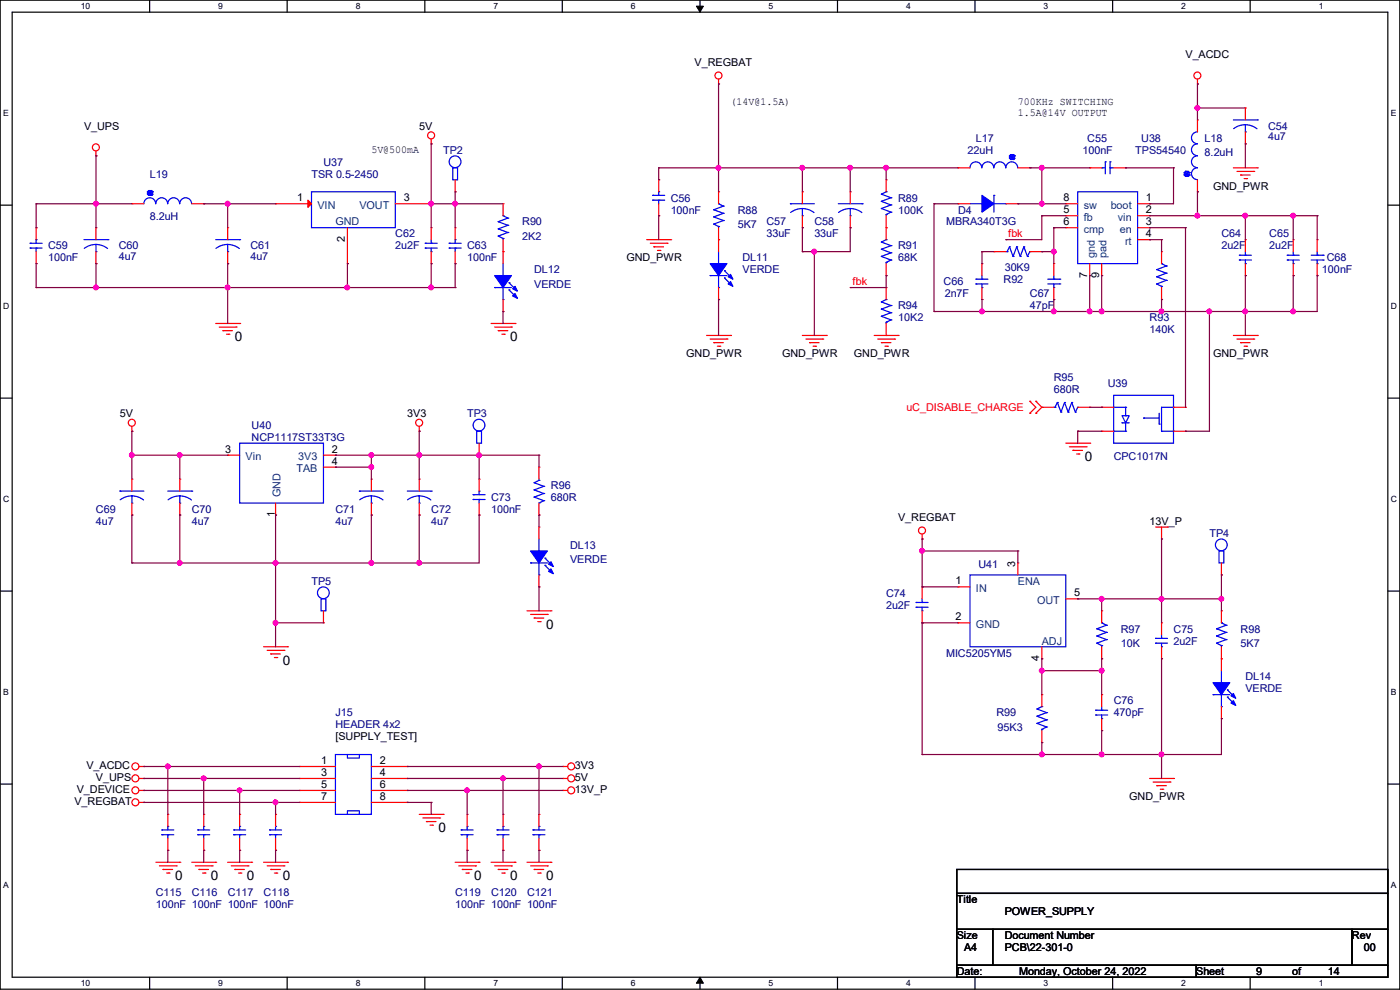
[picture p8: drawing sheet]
<svg xmlns="http://www.w3.org/2000/svg" width="297mm" height="210mm" viewBox="0 0 297 210" stroke-linecap="round" stroke-linejoin="round" font-family="sans-serif">
<path d="M0 0h297v209.8h-297zM2.6 2.6h291.8v204.7h-291.8z" fill="none" stroke="#000" stroke-width=".25"/>
<g fill="#fff">
<path d="M17.1 .3h2v2h-2z"/>
<path d="M17.1 207.6h2v1.9h-2z"/>
</g>
<path d="M31.7 0v2.6M31.7 207.3v2.5" fill="none" stroke="#000" stroke-width=".25"/>
<g fill="#fff">
<path d="M46.3 .3h1v2h-1z"/>
<path d="M46.3 207.6h1v1.9h-1z"/>
</g>
<path d="M60.9 0v2.6M60.9 207.3v2.5" fill="none" stroke="#000" stroke-width=".25"/>
<g fill="#fff">
<path d="M75.5 .3h1v2h-1z"/>
<path d="M75.5 207.6h1v1.9h-1z"/>
</g>
<path d="M90.1 0v2.6M90.1 207.3v2.5" fill="none" stroke="#000" stroke-width=".25"/>
<g fill="#fff">
<path d="M104.7 .3h1v2h-1z"/>
<path d="M104.7 207.6h1v1.9h-1z"/>
</g>
<path d="M119.3 0v2.6M119.3 207.3v2.5" fill="none" stroke="#000" stroke-width=".25"/>
<g fill="#fff">
<path d="M133.9 .3h.9v2h-.9z"/>
<path d="M133.9 207.6h.9v1.9h-.9z"/>
</g>
<path d="M148.5 0v2.6M148.5 207.3v2.5" fill="none" stroke="#000" stroke-width=".25"/>
<path d="M147.7 1.3h1.5l-.7 1.3zM148.5 207.3l.7 1.3h-1.5z" fill="#000" stroke="#000" stroke-width=".21"/>
<g fill="#fff">
<path d="M163.1 .3h.9v2h-.9z"/>
<path d="M163.1 207.6h.9v1.9h-.9z"/>
</g>
<path d="M177.7 0v2.6M177.7 207.3v2.5" fill="none" stroke="#000" stroke-width=".25"/>
<g fill="#fff">
<path d="M192.2 .3h1v2h-1z"/>
<path d="M192.2 207.6h1v1.9h-1z"/>
</g>
<path d="M206.8 0v2.6M206.8 207.3v2.5" fill="none" stroke="#000" stroke-width=".25"/>
<g fill="#fff">
<path d="M221.4 .3h1v2h-1z"/>
<path d="M221.4 207.6h1v1.9h-1z"/>
</g>
<path d="M236.1 0v2.6M236.1 207.3v2.5" fill="none" stroke="#000" stroke-width=".25"/>
<g fill="#fff">
<path d="M250.6 .3h1v2h-1z"/>
<path d="M250.6 207.6h1v1.9h-1z"/>
</g>
<path d="M265.2 0v2.6M265.2 207.3v2.5" fill="none" stroke="#000" stroke-width=".25"/>
<g fill="#fff">
<path d="M279.8 .3h1v2h-1z"/>
<path d="M279.8 207.6h1v1.9h-1z"/>
<path d="M.7 23h1.2v2h-1.2z"/>
<path d="M295.1 23h1.1v2h-1.1z"/>
<path d="M.7 64h1.2v2h-1.2z"/>
<path d="M295.1 64h1.2v2h-1.2z"/>
</g>
<path d="M0 43.5h2.6M294.4 43.5h2.6" fill="none" stroke="#000" stroke-width=".25"/>
<g fill="#fff">
<path d="M.7 104.9h1.2v2h-1.2z"/>
<path d="M295.1 104.9h1.2v2h-1.2z"/>
</g>
<path d="M0 84.5h2.6M294.4 84.5h2.6" fill="none" stroke="#000" stroke-width=".25"/>
<g fill="#fff">
<path d="M.7 145.8h1.2v2h-1.2z"/>
<path d="M295.1 145.8h1.1v2h-1.1z"/>
</g>
<path d="M0 125.4h2.6M294.4 125.4h2.6" fill="none" stroke="#000" stroke-width=".25"/>
<g fill="#fff">
<path d="M.7 186.8h1.2v2h-1.2z"/>
<path d="M295.1 186.8h1.1v2h-1.1z"/>
</g>
<path d="M0 166.3h2.6M294.4 166.3h2.6M203 184.4h91.4v5.1h-91.4zM203 189.5h91.4v7.6h-91.4zM203 197.1h7.6v7.7h-7.6zM210.6 197.1h76.2v7.7h-76.2zM286.8 197.1h7.6v7.7h-7.6zM203 204.8h50.8v2.5h-50.8zM253.8 204.8h40.6v2.5h-40.6z" fill="none" stroke="#000" stroke-width=".25"/>
<g fill="none" stroke="#f00" stroke-width=".25">
<path d="M152.4 17.8h.1M152.4 16.8v1M254 17.8h.1M254 16.8v1M20.4 33.1h.1M20.4 32v1.1M91.5 30.5h.1M91.5 29.5v1M96.6 38.1v2.6M139.7 38.1h.1M139.7 38.1v2.6M188 38.1h.1"/>
<path d="M188 38.1v2.6M203.2 35.6h.1M203.2 35.6h2.6M215.9 35.6h2.6M218.5 35.6h.1M231.2 35.6h.1M231.2 35.6h2.5M236.3 35.6h2.5M238.8 35.6h.1M254 25.4h.1M254 25.4v2.6M254 38.1v2.6"/>
<path d="M261.7 35.6h5M262.4 36.4h3.6M263.2 37.1h.1M263.2 37.1h2M263.9 37.9h.6M264.2 22.9h.1M264.2 30.5h.1M264.2 22.9v2.5M264.2 28v2.5M264.5 37.9h.1M266 36.4h.1M266.7 35.6h.1"/>
<path d="M7.7 55.9h.1M7.7 48.3h.1M7.7 48.3v2.5M7.7 53.4v2.5M20.4 48.3h.1M20.4 55.9h.1M20.4 48.3v2.5M20.4 53.4v2.5M28 43.2h.1M28 43.2h2.5M40.7 43.2h2.5M43.2 43.2h.1"/>
<path d="M48.3 48.3h.1M48.3 55.9h.1M48.3 48.3v2.5M48.3 53.4v2.5M58.5 43.2h.1M58.5 43.2h7.6M73.7 55.9h.1M73.7 48.3v7.6M83.9 43.2h7.6M91.5 48.3h.1M91.5 55.9h.1M91.5 43.2h.1"/>
<path d="M91.5 48.3v2.5M91.5 53.4v2.5M96.6 40.7h.1M96.6 55.9h.1M96.6 48.3h.1M96.6 48.3v2.5M96.6 53.4v2.5M106.7 53.4h.1M106.7 43.2h.1M106.7 43.2v2.6M106.7 50.8v5.1M137.2 50.8h5.1"/>
<path d="M138 51.6h3.5M138.7 52.4h.1M138.7 52.4h2.1M139.5 53.1h.5M139.7 45.8h.1M139.7 43.2v2.6M140 53.1h.1M141.5 51.6h.1M142.3 50.8h.1M152.4 50.8h.1M152.4 40.7h.1M152.4 40.7v2.5"/>
<path d="M152.4 48.3v5.1M170.2 40.7h.1M170.2 48.3h.1M170.2 40.7v2.5M170.2 45.8v2.5M180.4 40.7h.1M180.4 48.3h.1M180.4 40.7v2.5M180.4 45.8v2.5M188 48.3h.1M188 58.5h.1M188 45.8v5"/>
<path d="M188 55.9v2.6M203.2 43.2h.1M203.2 43.2h2.6M208.3 55.9h.1M208.3 55.9v2.6M210.9 53.4h.1M210.9 53.4h2.5M213.4 43.2h2.5M215.9 43.2h.1M218.5 53.4h2.5M221 53.4h.1M223.6 55.9h.1"/>
<path d="M223.6 55.9v2.6M226.1 45.8h.1M226.1 48.3h.1M226.1 43.2h.1M226.1 43.2h2.5M226.1 45.8h2.5M226.1 48.3h2.5M231.2 58.5h.1M231.2 55.9v2.6M233.7 58.5h.1M233.7 55.9v2.6M241.3 50.8h2.6"/>
<path d="M241.3 43.2h2.6M241.3 45.8h2.6M241.3 48.3h2.6M243.9 43.2h.1M243.9 45.8h.1M243.9 48.3h.1M243.9 50.8h.1M246.4 53.4h.1M246.4 53.4v2.5M254 40.7h.1M264.2 50.8h.1M264.2 58.5h.1"/>
<path d="M264.2 50.8v2.6M264.2 55.9v2.6M274.4 50.8h.1M274.4 58.5h.1M274.4 50.8v2.6M274.4 55.9v2.6M279.4 50.8h.1M279.4 58.5h.1M279.4 50.8v2.6M279.4 55.9v2.6M45.8 68.6h5M46.5 69.4h3.6"/>
<path d="M47.3 70.1h.1M47.3 70.1h2M48 70.9h.6M48.6 70.9h.1M50.1 69.4h.1M50.8 68.6h.1M104.2 68.6h5.1M104.9 69.4h3.6M105.7 70.1h.1M105.7 70.1h2M106.5 70.9h.5M106.7 66.1h.1"/>
<path d="M106.7 63.5v2.6M107 70.9h.1M108.5 69.4h.1M109.3 68.6h.1M149.9 71.2h5.1M150.7 71.9h3.5M151.4 72.7h.1M151.4 72.7h2.1M152.2 73.4h.5M152.4 63.5h.1M152.4 61v2.5M152.7 73.4h.1"/>
<path d="M154.2 71.9h.1M155 71.2h.1M170.2 71.2h5.1M171 71.9h3.5M171.7 72.7h.1M171.7 72.7h2.1M172.5 73.4h.5M173 73.4h.1M174.5 71.9h.1M175.3 71.2h.1M185.5 71.2h5M186.2 71.9h3.6"/>
<path d="M187 72.7h.1M187 72.7h2M187.7 73.4h.6M188 61h.1M188 71.2h.1M188 61v2.5M188 68.6v2.6M188.3 73.4h.1M189.8 71.9h.1M190.5 71.2h.1M208.3 63.5h.1M208.3 61v2.5"/>
<path d="M223.6 63.5h.1M223.6 61v2.5M246.4 63.5h.1M246.4 61v2.5M261.7 71.2h5M262.4 71.9h3.6M263.2 72.7h.1M263.2 72.7h2M263.9 73.4h.6M264.5 73.4h.1M266 71.9h.1M266.7 71.2h.1"/>
<path d="M28 91.5h.1M28 90.5v1M48.3 96.6h.1M48.3 96.6h2.5M68.6 96.6h2.6M68.6 99.1h2.6M71.2 96.6h.1M71.2 99.1h.1M88.9 91.5h.1M88.9 90.5v1M101.6 96.6h.1M101.6 94v2.6"/>
<path d="M114.3 99.1h.1M114.3 99.1v2.5M218.5 87.7h.1M218.5 85.1h.1M218.5 85.1l1.3 1.3-1.3 1.3M219.8 85.1h.1M219.8 87.7h.1M219.8 85.1l1.2 1.3M221 86.4h.1M221 86.4l-1.2 1.3M221 86.4h2.6M226.1 94h5.1"/>
<path d="M226.9 94.8h3.5M227.6 95.5h.1M227.6 95.5h2.1M228.4 96.3h.5M228.6 86.4h2.6M228.9 96.3h.1M230.4 94.8h.1M231.2 94h.1M231.2 86.4h.1M233.7 86.4h.1M233.7 91.5h.1M233.7 86.4h2.6"/>
<path d="M233.7 91.5h2.6M249 86.4h2.5M249 91.5h2.5M251.5 91.5h.1M251.5 86.4h.1M28 101.6h.1M28 109.3h.1M28 101.6v2.6M28 106.7v2.6M38.1 101.6h.1M38.1 109.3h.1M38.1 101.6v2.6"/>
<path d="M38.1 106.7v2.6M58.5 109.3h.1M58.5 106.7v2.6M78.8 101.6h.1M78.8 109.3h.1M78.8 101.6v2.6M78.8 106.7v2.6M88.9 101.6h.1M88.9 109.3h.1M88.9 101.6v2.6M88.9 106.7v2.6M101.6 109.3h.1"/>
<path d="M101.6 101.6h.1M101.6 101.6v2.6M101.6 106.7v2.6M114.3 111.8h.1M114.3 109.3h.1M114.3 106.7v2.6M114.3 111.8v2.5M195.6 114.3h.1M195.6 113.3v1M215.9 119.4h.1M215.9 119.4v2.6M245.2 111.8h2.5"/>
<path d="M246.4 114.3h.1M246.4 111.8v2.5M247.7 111.8h.1M259.1 119.4v2.6M55.9 137.2h5.1M56.7 138h3.5M57.4 138.7h.1M57.4 138.7h2.1M58.2 139.5h.5M58.7 139.5h.1M60.2 138h.1M61 137.2h.1"/>
<path d="M68.6 132.1h.1M68.6 129.6v2.5M111.8 129.6h5.1M112.6 130.3h3.5M113.3 131.1h.1M113.3 131.1h2.1M114.1 131.9h.5M114.3 124.5h.1M114.3 122v2.5M114.6 131.9h.1M116.1 130.3h.1M116.9 129.6h.1"/>
<path d="M195.6 124.5h.1M195.6 132.1h.1M195.6 124.5v2.5M195.6 129.6v2.5M203.2 124.5h.1M203.2 132.1h.1M203.2 124.5h2.6M203.2 132.1h2.6M221 139.7h.1M221 137.2v2.5M226.1 127h2.5M228.6 127h.1"/>
<path d="M233.7 129.6h.1M233.7 139.7h.1M233.7 129.6v2.5M233.7 137.2v2.5M246.4 132.1h.1M246.4 139.7h.1M246.4 132.1v2.6M246.4 137.2v2.5M259.1 139.7h.1M259.1 129.6h.1M259.1 122h.1M259.1 129.6v2.5"/>
<path d="M259.1 137.2v5.1M221 147.4h.1M221 157.5h.1M221 147.4v2.5M221 155v2.5M233.7 147.4h.1M233.7 155h.1M233.7 147.4v2.5M233.7 152.4v2.6M259.1 152.4h.1M259.1 149.9v2.5M29.5 165.1h1"/>
<path d="M29.5 162.6h1M29.5 167.7h1M29.5 170.2h1M30.5 167.7h.1M30.5 165.1h.1M30.5 162.6h.1M30.5 170.2h.1M35.6 172.8h.1M35.6 172.8v2.5M35.6 177.8v2.6M43.2 172.8h.1M43.2 172.8v2.5"/>
<path d="M43.2 177.8v2.6M50.8 172.8h.1M50.8 172.8v2.5M50.8 177.8v2.6M58.5 172.8h.1M58.5 172.8v2.5M58.5 177.8v2.6M63.5 162.6h.1M63.5 165.1h.1M63.5 167.7h.1M63.5 170.2h.1M63.5 165.1h7.7"/>
<path d="M63.5 162.6h7.7M63.5 167.7h7.7M63.5 170.2h7.7M78.8 165.1h7.6M78.8 162.6h7.6M78.8 167.7h7.6M78.8 170.2h7.6M86.4 162.6h.1M86.4 165.1h.1M86.4 167.7h.1M86.4 170.2h.1M88.9 172.8h5.1"/>
<path d="M89.7 173.5h3.6M90.5 174.3h.1M90.5 174.3h2M91.2 175h.5M91.7 175h.1M93.3 173.5h.1M94 172.8h.1M99.1 172.8h.1M99.1 172.8v2.5M99.1 177.8v2.6M106.7 172.8h.1M106.7 172.8v2.5"/>
<path d="M106.7 177.8v2.6M114.3 172.8h.1M114.3 172.8v2.5M114.3 177.8v2.6M119.4 162.6h.1M119.4 167.7h.1M119.4 165.1h.1M119.4 165.1h1M119.4 162.6h1M119.4 167.7h1M243.9 165.1h5.1M244.6 165.9h3.6"/>
<path d="M245.4 166.7h.1M245.4 166.7h2M246.2 167.4h.5M246.7 167.4h.1M248.2 165.9h.1M249 165.1h.1M33.1 182.9h5M33.8 183.7h3.6M34.6 184.4h.1M34.6 184.4h2M35.3 185.2h.6M35.6 180.4h.1"/>
<path d="M35.9 185.2h.1M37.4 183.7h.1M38.1 182.9h.1M40.7 182.9h5.1M41.4 183.7h3.6M42.2 184.4h.1M42.2 184.4h2M43 185.2h.5M43.2 180.4h.1M43.5 185.2h.1M45 183.7h.1M45.8 182.9h.1"/>
<path d="M48.3 182.9h5.1M49.1 183.7h3.5M49.8 184.4h.1M49.8 184.4h2.1M50.6 185.2h.5M50.8 180.4h.1M51.1 185.2h.1M52.6 183.7h.1M53.4 182.9h.1M55.9 182.9h5.1M56.7 183.7h3.5M57.4 184.4h.1"/>
<path d="M57.4 184.4h2.1M58.2 185.2h.5M58.5 180.4h.1M58.7 185.2h.1M60.2 183.7h.1M61 182.9h.1M96.6 182.9h5M97.3 183.7h3.6M98.1 184.4h.1M98.1 184.4h2M98.8 185.2h.6M99.1 180.4h.1"/>
<path d="M99.4 185.2h.1M100.9 183.7h.1M101.6 182.9h.1M104.2 182.9h5.1M104.9 183.7h3.6M105.7 184.4h.1M105.7 184.4h2M106.5 185.2h.5M106.7 180.4h.1M107 185.2h.1M108.5 183.7h.1M109.3 182.9h.1"/>
<path d="M111.8 182.9h5.1M112.6 183.7h3.5M113.3 184.4h.1M113.3 184.4h2.1M114.1 185.2h.5M114.3 180.4h.1M114.6 185.2h.1M116.1 183.7h.1M116.9 182.9h.1"/>
<circle cx="152.4" cy="16" r=".74"/>
<circle cx="254" cy="16" r=".74"/>
<circle cx="20.3" cy="31.3" r=".74"/>
<circle cx="91.5" cy="28.7" r=".74"/>
<circle cx="28" cy="89.7" r=".74"/>
<circle cx="88.9" cy="89.7" r=".74"/>
<circle cx="195.6" cy="112.5" r=".74"/>
<circle cx="28.7" cy="170.2" r=".74"/>
<circle cx="28.7" cy="165.1" r=".74"/>
<circle cx="28.7" cy="162.6" r=".74"/>
<circle cx="28.7" cy="167.7" r=".74"/>
<circle cx="121.2" cy="167.7" r=".74"/>
<circle cx="121.2" cy="162.6" r=".74"/>
<circle cx="121.2" cy="165.1" r=".74"/>
</g>
<g fill="none" stroke="#00f" stroke-width=".25">
<path d="M96.1 35.6h1v2.5h-1zM205.8 35.6a1.25 1.25 0 0 1 1.2-1.3 1.25 1.25 0 0 1 1.3 1.3M208.3 35.6a1.25 1.25 0 0 1 1.3-1.3 1.25 1.25 0 0 1 1.2 1.3M210.9 35.6a1.25 1.25 0 0 1 1.2-1.3 1.25 1.25 0 0 1 1.3 1.3M213.4 35.6a1.25 1.25 0 0 1 1.3-1.3 1.25 1.25 0 0 1 1.2 1.3M214.2 33.1h.1M214.2 33.6h.1M214.2 33.1l1 .5M214.2 33.1v.5M214.2 33.6l.2 .2M214.4 32.8h.1M214.4 33.8h.1"/>
<path d="M214.4 32.8h.5M214.4 32.8l.5 1M214.4 32.8l-.2 .3M214.4 33.8h.5M214.9 32.8h.1M214.9 33.8h.1M214.9 32.8l.3 .3M214.9 32.8l-.5 1M215.2 33.6h.1M215.2 33.1h.1M215.2 33.6l-.3 .2M215.2 33.1v.5"/>
<path d="M215.2 33.1l-1 .5M233.7 35.6h.1M233.7 35.6h.8M234.5 34.3h.1M234.5 34.3v2.6M235.5 34.3h.1M235.5 35.6h.1M235.5 34.3v2.6M235.5 35.6h.8M251.2 37.1h.1M251.2 36.6h.1M251.2 37.1l.3 .3"/>
<path d="M251.2 36.6v.5M251.2 36.6l1.1 .5M251.5 36.4h.1M251.5 37.4h.1M251.5 36.4l.5 1M251.5 37.4h.5M251.5 36.4l-.3 .2M251.5 36.4h.5M252 37.4h.1M252 36.4h.1M252 36.4l.3 .2M252 36.4l-.5 1"/>
<path d="M252.3 37.1h.1M252.3 36.6h.1M252.3 37.1l-.3 .3M252.3 36.6l-1.1 .5M252.3 36.6v.5M254 35.6a1.25 1.25 0 0 0-1.2 1.3 1.25 1.25 0 0 0 1.2 1.2M254 28a1.25 1.25 0 0 0-1.2 1.2 1.25 1.25 0 0 0 1.2 1.3 1.29 1.29 0 0 0-1.2 1.3 1.29 1.29 0 0 0 1.2 1.3 1.25 1.25 0 0 0-1.2 1.2 1.25 1.25 0 0 0 1.2 1.3M261.7 25.4h5M264.2 28h.1M264.2 26.5l1.6 .3 .9 .5M264.2 26.5l-1.1 .1-1.4 .7M264.2 26.5v1.5"/>
<path d="M266.7 25.4h.1M6.4 52.6h.1M6.4 51.6h.1M6.4 51.6h2.5M6.4 52.6h2.5M7.7 50.8h.1M7.7 52.6h.1M7.7 50.8v.8M7.7 52.6v.8M17.8 50.8h5.1M20.4 53.4h.1M20.4 51.9l1.5 .3 .9 .5"/>
<path d="M20.4 51.9l-1.1 .1-1.4 .7M20.4 51.9v1.5M22.9 50.8h.1M30.5 43.2a1.25 1.25 0 0 1 1.3-1.2 1.25 1.25 0 0 1 1.2 1.2 1.27 1.27 0 0 1 1.3-1.2 1.27 1.27 0 0 1 1.3 1.2M31.3 41.2h.1M31.3 40.7h.1M31.3 41.2l.2 .2M31.3 40.7v.5M31.3 40.7l1 .5M31.5 40.4h.1M31.5 41.4h.1M31.5 41.4h.5"/>
<path d="M31.5 40.4l-.2 .3M31.5 40.4h.5M31.5 40.4l.5 1M32 40.4h.1M32 41.4h.1M32 40.4l-.5 1M32 40.4l.3 .3M32.3 40.7h.1M32.3 41.2h.1M32.3 40.7l-1 .5M32.3 40.7v.5M32.3 41.2l-.3 .2"/>
<path d="M35.6 43.2a1.25 1.25 0 0 1 1.3-1.2 1.25 1.25 0 0 1 1.2 1.2M38.1 43.2a1.25 1.25 0 0 1 1.3-1.2 1.25 1.25 0 0 1 1.2 1.2M45.8 50.8h5M48.3 53.4h.1M48.3 51.9l1.6 .3 .9 .5M48.3 51.9l-1.1 .1-1.4 .7M48.3 51.9v1.5M50.8 50.8h.1M66.1 40.7h17.8v7.6h-17.8zM90.2 51.6h.1M90.2 52.6h.1M90.2 51.6h2.6"/>
<path d="M90.2 52.6h2.6M91.5 53.4h.1M91.5 51.6h.1M91.5 50.8v.8M91.5 52.6v.8M95.3 52.6h.1M95.3 51.6h.1M95.3 51.6h2.5M95.3 52.6h2.5M96.6 50.8h.1M96.6 52.6h.1M96.6 50.8v.8"/>
<path d="M96.6 52.6v.8M105.7 50.1h.1M105.7 48.6h.1M105.7 47h.1M105.7 50.1l1 .5M105.7 48.6l2 .7M105.7 47l2 .8M106.7 58.5h.1M106.7 45.8h.1M106.7 50.6h.1M106.7 50.6v.2M106.7 55.9v2.6"/>
<path d="M106.7 45.8l1 .5M107.7 49.3h.1M107.7 47.8h.1M107.7 46.3h.1M107.7 49.3l-2 .8M107.7 47.8l-2 .8M107.7 46.3l-2 .7M108 60h.1M108 60l1.5 1.5M138.5 42.5h.1M138.5 41.4h.1M138.5 42.5h2.5"/>
<path d="M138.5 41.4h2.5M139.7 40.7h.1M139.7 42.5h.1M139.7 40.7v.7M139.7 42.5v.7M150.7 58.5h.1M150.7 58.5h3.5M151.4 47.5h.1M151.4 46h.1M151.4 44.5h.1M151.4 47.5l1 .5M151.4 46l2.1 .8"/>
<path d="M151.4 44.5l2.1 .8M152.4 55.9h.1M152.4 43.2h.1M152.4 48h.1M152.4 48v.3M152.4 53.4v2.5M152.4 58.5v2.5M152.4 43.2l1.1 .5M153.5 46.8h.1M153.5 45.3h.1M153.5 43.7h.1M153.5 46.8l-2.1 .7"/>
<path d="M153.5 45.3l-2.1 .7M153.5 43.7l-2.1 .8M153.7 57.4h.1M153.7 59h.1M153.7 57.4l1.5 1.6M153.7 59l1.5 1.5M167.7 43.2h.1M167.7 43.2h5.1M170.2 45.8h.1M170.2 44.2l-1 .2-1.5 .7M170.2 44.2l1.6 .4 .9 .5M170.2 44.2v1.6"/>
<path d="M177.8 43.2h5.1M180.4 45.8h.1M180.4 44.2l1.5 .4 .9 .5M180.4 44.2l-1.1 .2-1.4 .7M180.4 44.2v1.6M182.9 43.2h.1M187 44.2h.1M187 42.7h.1M187 41.2h.1M187 54.4h.1M187 52.9h.1M187 51.4h.1"/>
<path d="M187 44.2l2 .8M187 42.7l2 .8M187 41.2l2 .8M187 54.4l2 .8M187 52.9l2 .7M187 51.4l2 .7M188 40.7h.1M188 45.5h.1M188 50.8h.1M188 55.7h.1M188 40.7l-1 .5M188 45.5v.3"/>
<path d="M188 55.7v.2M188 50.8l-1 .6M189 45h.1M189 43.5h.1M189 42h.1M189 55.2h.1M189 53.6h.1M189 52.1h.1M189 45l-1 .5M189 43.5l-2 .7M189 42l-2 .7M189 55.2l-1 .5"/>
<path d="M189 53.6l-2 .8M189 52.1l-2 .8M205.8 43.2h2.5M207.1 59.2h.1M207.1 59.2h2.5M208.3 43.2h.1M208.3 59.2h.1M208.3 58.5v.7M210.9 41.4h.1M210.9 41.4v3.6M210.9 43.2h2.5M213.4 43.2h.1"/>
<path d="M213.4 53.4h.3M213.7 53.4h.1M214.2 52.4h.1M214.2 52.4l-.5 1M214.2 52.4l.7 2M214.9 54.4h.1M215.7 52.4h.1M215.7 52.4l-.8 2M215.7 52.4l.8 2M216.5 54.4h.1M217.2 52.4h.1M217.2 52.4l-.7 2"/>
<path d="M217.2 52.4l.8 2M218 54.4h.1M218.5 53.4h.1M218.5 53.4l-.5 1M222.3 59.2h2.5M223.6 59.2h.1M223.6 58.5v.7M224.8 59.2h.1M228.6 40.7h12.7v15.2h-12.7zM245.4 58.7h.1M245.4 57.2h.1M245.4 58.7l2 .8"/>
<path d="M245.4 57.2l2 .8M246.4 55.9h.1M246.4 55.9l1 .5M247.4 59.5h.1M247.4 58h.1M247.4 56.4h.1M247.4 59.5l-2 .7M247.4 58l-2 .7M247.4 56.4l-2 .8M262.9 54.1h.1M262.9 55.2h.1M262.9 54.1h2.6"/>
<path d="M262.9 55.2h2.6M264.2 55.9h.1M264.2 54.1h.1M264.2 53.4v.7M264.2 55.2v.7M273.1 54.1h.1M273.1 55.2h.1M273.1 54.1h2.5M273.1 55.2h2.5M274.4 55.9h.1M274.4 54.1h.1M274.4 53.4v.7"/>
<path d="M274.4 55.2v.7M278.2 54.1h2.5M278.2 55.2h2.5M279.4 55.9h.1M279.4 54.1h.1M279.4 53.4v.7M279.4 55.2v.7M280.7 54.1h.1M280.7 55.2h.1M104.9 61h.1M104.9 61h3.6M106.7 63.5h.1"/>
<path d="M106.7 61v2.5M108 61.5h.1M108 61.5l1.5 1.5M152.4 61h.1M187 67.1h.1M187 65.6h.1M187 64.1h.1M187 67.1l2 .8M187 65.6l2 .7M187 64.1l2 .7M188 63.5h.1M188 68.4h.1"/>
<path d="M188 68.4v.2M188 63.5l-1 .6M189 67.9h.1M189 66.3h.1M189 64.8h.1M189 67.9l-1 .5M189 66.3l-2 .8M189 64.8l-2 .8M207.1 60.2h.1M207.1 60.2h2.5M208.3 61h.1M208.3 60.2v.8"/>
<path d="M222.3 60.2h2.5M223.6 61h.1M223.6 60.2v.8M224.8 60.2h.1M245.4 60.2h.1M245.4 60.2l1 .5M246.4 60.7h.1M246.4 60.7v.3M50.8 94h17.8v12.7h-17.8zM101.1 91.5h1.1v2.5h-1.1zM223.6 86.4h.2M223.8 86.4h.1"/>
<path d="M224.3 85.4h.1M224.3 85.4l-.5 1M224.3 85.4l.8 2M225.1 87.4h.1M225.8 85.4h.1M225.8 85.4l-.7 2M225.8 85.4l.8 2M226.6 87.4h.1M227.4 85.4h.1M227.4 85.4l-.8 2M227.4 85.4l.7 2M228.1 87.4h.1"/>
<path d="M228.6 86.4h.1M228.6 86.4l-.5 1M236.3 83.9h12.7v10.1h-12.7zM236.3 91.5h.1M236.3 91.5h2.5M236.3 86.4h2.5M238 88.2h1.6l-.8 1.5zM238 89.7h.1M238 89.7h1.6M238.8 91.5h.1M238.8 88.2h.1M238.8 86.4h.1"/>
<path d="M238.8 86.4v1.8M238.8 89.7v1.8M242.6 88.7h.1M242.6 88.7h3.3M245.9 90h.1M245.9 87.7v2.3M246.4 91.5h.1M246.4 91.5h2.6M249 86.4h.1M249 91.5h.1M249 86.4h-2.6v5.1M25.4 104.2h.1"/>
<path d="M25.4 104.2h5.1M28 106.7h.1M28 105.2l-1.1 .1-1.4 .7M28 105.2l1.5 .3 .9 .6M28 105.2v1.5M35.6 104.2h5.1M38.1 106.7h.1M38.1 105.2l1.6 .3 .9 .6M38.1 105.2l-1 .1-1.4 .7M38.1 105.2v1.5M40.7 104.2h.1M76.2 104.2h.1"/>
<path d="M76.2 104.2h5.1M78.8 106.7h.1M78.8 105.2l-1.1 .1-1.4 .7M78.8 105.2l1.5 .3 .9 .6M78.8 105.2v1.5M86.4 104.2h5.1M88.9 106.7h.1M88.9 105.2l1.6 .3 .9 .6M88.9 105.2l-1 .1-1.4 .7M88.9 105.2v1.5M91.5 104.2h.1M100.4 106h.1"/>
<path d="M100.4 104.9h.1M100.4 106h2.5M100.4 104.9h2.5M101.6 104.2h.1M101.6 106h.1M101.6 104.2v.7M101.6 106v.7M112.6 119.4h.1M112.6 119.4h3.5M113.3 102.4h.1M113.3 103.9h.1M113.3 105.5h.1"/>
<path d="M113.3 102.4l2.1 .8M113.3 103.9l2.1 .8M113.3 105.5l2.1 .7M114.3 116.9h.1M114.3 106.7h.1M114.3 101.9h.1M114.3 101.6v.3M114.3 114.3v2.6M114.3 119.4v2.6M114.3 101.9l-1 .5M115.4 103.2h.1M115.4 104.7h.1"/>
<path d="M115.4 106.2h.1M115.4 103.2l-2.1 .7M115.4 104.7l-2.1 .8M115.4 106.2l-1.1 .5M115.6 118.4h.1M115.6 119.9h.1M115.6 118.4l1.5 1.5M115.6 119.9l1.5 1.6M258.6 116.9h1v2.5h-1zM68.1 127h1v2.6h-1zM114.3 122h.1M194.4 127.8h.1"/>
<path d="M194.4 128.8h.1M194.4 127.8h2.5M194.4 128.8h2.5M195.6 129.6h.1M195.6 127.8h.1M195.6 127v.8M195.6 128.8v.8M205.8 122h20.3v15.2h-20.3zM232.7 136.4h.1M232.7 134.9h.1M232.7 133.4h.1M232.7 136.4l1 .5"/>
<path d="M232.7 134.9l2 .8M232.7 133.4l2 .8M233.7 132.1h.1M233.7 136.9h.1M233.7 136.9v.3M233.7 132.1l1 .5M234.7 135.7h.1M234.7 134.2h.1M234.7 132.6h.1M234.7 135.7l-2 .7M234.7 134.2l-2 .7M234.7 132.6l-2 .8"/>
<path d="M245.2 135.4h.1M245.2 136.4h.1M245.2 135.4h2.5M245.2 136.4h2.5M246.4 137.2h.1M246.4 135.4h.1M246.4 134.7v.7M246.4 136.4v.8M258.1 136.4h.1M258.1 134.9h.1M258.1 133.4h.1M258.1 136.4l1 .5"/>
<path d="M258.1 134.9l2 .8M258.1 133.4l2 .8M259.1 132.1h.1M259.1 136.9h.1M259.1 136.9v.3M259.1 132.1l1 .5M260.1 135.7h.1M260.1 134.2h.1M260.1 132.6h.1M260.1 135.7l-2 .7M260.1 134.2l-2 .7M260.1 132.6l-2 .8"/>
<path d="M220 153.5h.1M220 151.9h.1M220 150.4h.1M220 153.5l2 .7M220 151.9l2 .8M220 150.4l2 .8M221 149.9h.1M221 154.7h.1M221 149.9l-1 .5M221 154.7v.3M222 154.2h.1M222 152.7h.1"/>
<path d="M222 151.2h.1M222 154.2l-1 .5M222 152.7l-2 .8M222 151.2l-2 .7M232.5 150.7h.1M232.5 151.7h.1M232.5 150.7h2.5M232.5 151.7h2.5M233.7 152.4h.1M233.7 150.7h.1M233.7 149.9v.8M233.7 151.7v.7"/>
<path d="M257.3 147.4h.1M257.3 147.4h3.6M259.1 144.8h.1M259.1 149.9h.1M259.1 142.3v2.5M259.1 147.4v2.5M260.4 146.3h.1M260.4 147.9h.1M260.4 146.3l1.5 1.6M260.4 147.9l1.5 1.5M34.3 177.1h.1M34.3 176.1h.1"/>
<path d="M34.3 177.1h2.6M34.3 176.1h2.6M35.6 175.3h.1M35.6 177.1h.1M35.6 175.3v.8M35.6 177.1v.7M42 177.1h.1M42 176.1h.1M42 177.1h2.5M42 176.1h2.5M43.2 175.3h.1M43.2 177.1h.1"/>
<path d="M43.2 175.3v.8M43.2 177.1v.7M49.6 177.1h.1M49.6 176.1h.1M49.6 177.1h2.5M49.6 176.1h2.5M50.8 175.3h.1M50.8 177.1h.1M50.8 175.3v.8M50.8 177.1v.7M57.2 177.1h.1M57.2 176.1h.1"/>
<path d="M57.2 177.1h2.5M57.2 176.1h2.5M58.5 175.3h.1M58.5 177.1h.1M58.5 175.3v.8M58.5 177.1v.7M71.2 160.1h7.6v12.7h-7.6zM73.7 172.8v-.8h2.5v.8M73.7 160.1v.7h2.5v-.7M97.8 177.1h.1M97.8 176.1h.1M97.8 177.1h2.6"/>
<path d="M97.8 176.1h2.6M99.1 175.3h.1M99.1 177.1h.1M99.1 175.3v.8M99.1 177.1v.7M105.5 177.1h.1M105.5 176.1h.1M105.5 177.1h2.5M105.5 176.1h2.5M106.7 175.3h.1M106.7 177.1h.1M106.7 175.3v.8"/>
<path d="M106.7 177.1v.7M113.1 177.1h.1M113.1 176.1h.1M113.1 177.1h2.5M113.1 176.1h2.5M114.3 175.3h.1M114.3 177.1h.1M114.3 175.3v.8M114.3 177.1v.7"/>
<circle cx="96.5" cy="34.3" r="1.25"/>
<circle cx="101.6" cy="90.2" r="1.25"/>
<circle cx="259.1" cy="115.6" r="1.25"/>
<circle cx="68.6" cy="125.8" r="1.25"/>
</g>
<g fill="#00f" stroke="#00f" stroke-width=".25">
<path d="M112.6 116.9h3.5l-1.8 2.5z" fill-rule="evenodd"/>
<path d="M116.4 121.2l.5-.5 .5 1z" fill-rule="evenodd"/>
<path d="M116.9 119.2l.5 1-1-.5z" fill-rule="evenodd"/>
<path d="M257.3 144.8h3.6l-1.8 2.6z" fill-rule="evenodd"/>
<path d="M261.2 149.1l.5-.5 .5 1z" fill-rule="evenodd"/>
<path d="M261.2 147.6l.5-.5 .5 1z" fill-rule="evenodd"/>
<path d="M104.9 58.5h3.6l-1.8 2.5z" fill-rule="evenodd"/>
<path d="M109.3 62.3l.5 1-1-.5z" fill-rule="evenodd"/>
<path d="M109.3 60.7l.5 1.1-1-.5z" fill-rule="evenodd"/>
<path d="M208.3 41.4l2.6 1.8-2.6 1.8z" fill-rule="evenodd"/>
<path d="M150.7 55.9h3.5l-1.8 2.6z" fill-rule="evenodd"/>
<path d="M155 59.7l.5 1-1-.5z" fill-rule="evenodd"/>
<path d="M155 58.2l.5 1-1-.5z" fill-rule="evenodd"/>
</g>
<path d="M65.3 42.5l.8 .7-.8 .8z" fill="#f00" stroke="#f00" stroke-width=".25"/>
<g fill="none" stroke="#800040" stroke-width=".25">
<path d="M152.4 17.8h.1M152.4 17.8v22.9M254 17.8h.1M254 17.8v7.6M20.4 33.1h.1M20.4 33.1v15.2M91.5 30.5h.1M91.5 30.5v17.8M139.7 35.6h.1M139.7 38.1h.1M139.7 35.6h63.5M139.7 35.6v2.5"/>
<path d="M152.4 35.6h.1M170.2 35.6h.1M170.2 35.6v5.1M180.4 35.6h.1M180.4 35.6v5.1M188 35.6h.1M188 35.6v2.5M218.5 35.6h.1M218.5 35.6h12.7M221 35.6h.1M221 35.6v7.6M238.8 35.6h.1"/>
<path d="M238.8 35.6h10.2M249 35.6h.1M249 35.6v7.6h-5.1M254 22.9h.1M254 22.9h10.2M264.2 30.5h.1M264.2 30.5v5.1M7.7 43.2h.1M7.7 48.3h.1M7.7 55.9h.1M7.7 43.2h20.3M7.7 43.2v5.1"/>
<path d="M7.7 55.9v5.1M20.4 43.2h.1M20.4 55.9h.1M20.4 55.9v5.1M43.2 43.2h.1M43.2 43.2h15.3M48.3 43.2h.1M48.3 55.9h.1M48.3 43.2v5.1M48.3 55.9v12.7M73.7 55.9h.1M73.7 55.9v5.1"/>
<path d="M91.5 55.9h.1M91.5 43.2h.1M91.5 43.2h15.2M91.5 55.9v5.1M96.6 43.2h.1M96.6 40.7h.1M96.6 55.9h.1M96.6 40.7v7.6M96.6 55.9v5.1M139.7 45.8h.1M139.7 45.8v5M170.2 48.3h.1"/>
<path d="M170.2 53.4h.1M170.2 48.3v5.1M172.8 53.4h.1M172.8 53.4v17.8M180.4 48.3h.1M180.4 48.3v5.1h-10.2M188 58.5h.1M188 58.5v2.5h-7.6M198.2 43.2h.1M198.2 43.2h5M198.2 43.2v22.9M208.3 53.4h.1"/>
<path d="M208.3 53.4h2.6M208.3 53.4v2.5M213.4 50.8h.1M215.9 43.2h.1M215.9 43.2h10.2M221 43.2h.1M221 53.4h.1M221 45.8h.1M221 45.8v5h-7.6M221 53.4h2.6M221 45.8h5.1M223.6 53.4h.1"/>
<path d="M223.6 48.3h.1M223.6 48.3v7.6M223.6 48.3h2.5M231.2 58.5h.1M231.2 58.5v7.6M233.7 58.5h.1M233.7 58.5v7.6M243.9 43.2h.1M243.9 50.8h.1M243.9 48.3h.1M243.9 50.8h2.5M243.9 48.3h7.6"/>
<path d="M243.9 45.8h35.5M246.4 50.8h.1M246.4 50.8v2.6M251.5 48.3h.1M251.5 48.3v38.1M254 45.8h.1M254 40.7h.1M254 40.7v5.1M264.2 58.5h.1M264.2 45.8h.1M264.2 45.8v5M264.2 58.5v12.7"/>
<path d="M274.4 45.8h.1M274.4 58.5h.1M274.4 45.8v5M274.4 58.5v7.6M279.4 58.5h.1M279.4 45.8h.1M279.4 58.5v7.6h-81.2M279.4 45.8v5M7.7 61h.1M7.7 61h88.9M20.4 61h.1M48.3 61h.1"/>
<path d="M73.7 61h.1M96.6 61h.1M106.7 66.1h.1M106.7 66.1v2.5M152.4 63.5h.1M152.4 63.5v7.7M180.4 61h.1M198.2 66.1h.1M208.3 66.1h.1M208.3 63.5h.1M208.3 63.5v2.6M223.6 66.1h.1"/>
<path d="M223.6 63.5h.1M223.6 63.5v2.6M231.2 66.1h.1M233.7 66.1h.1M246.4 63.5h.1M246.4 63.5v2.6M256.6 66.1h.1M256.6 66.1v25.4h-5.1M264.2 66.1h.1M274.4 66.1h.1M28 96.6h.1M28 91.5h.1"/>
<path d="M28 96.6h20.3M28 91.5v10.1M38.1 96.6h.1M38.1 96.6v5M71.2 96.6h.1M71.2 99.1h.1M71.2 96.6h43.1M71.2 99.1h7.6M78.8 96.6h.1M78.8 99.1h.1M78.8 96.6v5M88.9 96.6h.1"/>
<path d="M88.9 91.5h.1M88.9 91.5v10.1M101.6 96.6h.1M101.6 96.6v5M114.3 96.6h.1M114.3 96.6v2.5M228.6 91.5h.1M228.6 91.5h5.1M228.6 91.5v2.5M231.2 86.4h2.5M233.7 86.4h.1M251.5 91.5h.1"/>
<path d="M28 109.3h.1M28 119.4h.1M28 109.3v10.1M38.1 109.3h.1M38.1 119.4h.1M38.1 109.3v10.1M58.5 109.3h.1M58.5 119.4h.1M58.5 109.3v27.9M78.8 109.3h.1M78.8 119.4h.1M78.8 109.3v10.1"/>
<path d="M88.9 109.3h.1M88.9 119.4h.1M88.9 109.3v10.1M101.6 109.3h.1M101.6 109.3v10.1h-73.6M114.3 109.3h.1M114.3 109.3v2.5M195.6 114.3h.1M195.6 116.9h.1M195.6 114.3v10.2M195.6 116.9h20.3M215.9 116.9h.1"/>
<path d="M215.9 116.9v2.5M246.4 114.3h.1M246.4 114.3v17.8M58.5 132.1h.1M58.5 132.1h10.1M114.3 124.5h.1M114.3 124.5v5.1M195.6 132.1h.1M195.6 124.5h.1M195.6 132.1h7.6M195.6 132.1v28M195.6 124.5h7.6"/>
<path d="M221 139.7h.1M221 139.7v7.7M228.6 127h.1M228.6 127h30.5M233.7 139.7h.1M233.7 127h.1M233.7 127v2.6M233.7 139.7v7.7M246.4 127h.1M246.4 139.7h.1M246.4 139.7v25.4M259.1 127h.1"/>
<path d="M259.1 122h.1M259.1 122v7.6M221 142.3h.1M221 157.5h.1M221 157.5v2.6M221 142.3h12.7M233.7 142.3h.1M233.7 155h.1M233.7 155v5.1M259.1 152.4h.1M259.1 152.4v7.7h-63.5M30.5 165.1h.1"/>
<path d="M30.5 170.2h.1M30.5 167.7h.1M30.5 162.6h.1M30.5 170.2h33M30.5 167.7h33M30.5 165.1h33M30.5 162.6h33M35.6 162.6h.1M35.6 162.6v10.2M43.2 165.1h.1M43.2 165.1v7.7M50.8 167.7h.1"/>
<path d="M50.8 167.7v5.1M58.5 170.2h.1M58.5 170.2v2.6M86.4 170.2h.1M86.4 167.7h.1M86.4 165.1h.1M86.4 162.6h.1M86.4 170.2h5.1M86.4 167.7h33M86.4 165.1h33M86.4 162.6h33M91.5 170.2h.1"/>
<path d="M91.5 170.2v2.6M99.1 167.7h.1M99.1 167.7v5.1M106.7 165.1h.1M106.7 165.1v7.7M114.3 162.6h.1M114.3 162.6v10.2M195.6 160.1h.1M221 160.1h.1M233.7 160.1h.1M246.4 160.1h.1M35.6 180.4h.1"/>
<path d="M35.6 180.4v2.5M43.2 180.4h.1M43.2 180.4v2.5M50.8 180.4h.1M50.8 180.4v2.5M58.5 180.4h.1M58.5 180.4v2.5M99.1 180.4h.1M99.1 180.4v2.5M106.7 180.4h.1M106.7 180.4v2.5M114.3 180.4h.1"/>
<path d="M114.3 180.4v2.5"/>
</g>
<g fill="#f0f" stroke="#f0f" stroke-width=".25">
<circle cx="221" cy="35.6" r=".49"/>
<circle cx="221" cy="43.2" r=".49"/>
<circle cx="246.4" cy="66.1" r=".49"/>
<circle cx="231.2" cy="66.1" r=".49"/>
<circle cx="223.5" cy="66.1" r=".49"/>
<circle cx="223.5" cy="53.4" r=".49"/>
<circle cx="208.3" cy="66.1" r=".49"/>
<circle cx="233.7" cy="66.1" r=".49"/>
<circle cx="170.2" cy="35.6" r=".49"/>
<circle cx="188" cy="35.6" r=".49"/>
<circle cx="180.4" cy="35.6" r=".49"/>
<circle cx="172.7" cy="53.4" r=".49"/>
<circle cx="274.3" cy="66.1" r=".49"/>
<circle cx="274.3" cy="45.7" r=".49"/>
<circle cx="254" cy="22.9" r=".49"/>
<circle cx="48.3" cy="43.2" r=".49"/>
<circle cx="20.3" cy="43.2" r=".49"/>
<circle cx="48.3" cy="61" r=".49"/>
<circle cx="20.3" cy="61" r=".49"/>
<circle cx="91.5" cy="43.2" r=".49"/>
<circle cx="91.5" cy="61" r=".49"/>
<circle cx="73.7" cy="61" r=".49"/>
<circle cx="233.7" cy="142.3" r=".49"/>
<circle cx="221" cy="142.3" r=".49"/>
<circle cx="233.7" cy="127" r=".49"/>
<circle cx="221" cy="160" r=".49"/>
<circle cx="233.7" cy="160" r=".49"/>
<circle cx="246.4" cy="127" r=".49"/>
<circle cx="246.4" cy="160" r=".49"/>
<circle cx="195.6" cy="116.9" r=".49"/>
<circle cx="259.1" cy="127" r=".49"/>
<circle cx="38.1" cy="96.5" r=".49"/>
<circle cx="28" cy="96.5" r=".49"/>
<circle cx="78.8" cy="96.5" r=".49"/>
<circle cx="78.8" cy="119.4" r=".49"/>
<circle cx="58.4" cy="119.4" r=".49"/>
<circle cx="38.1" cy="119.4" r=".49"/>
<circle cx="88.9" cy="96.5" r=".49"/>
<circle cx="254" cy="45.7" r=".49"/>
<circle cx="264.2" cy="45.7" r=".49"/>
<circle cx="256.6" cy="66.1" r=".49"/>
<circle cx="264.2" cy="66.1" r=".49"/>
<circle cx="96.5" cy="43.2" r=".49"/>
<circle cx="101.6" cy="96.5" r=".49"/>
<circle cx="88.9" cy="119.4" r=".49"/>
<circle cx="152.4" cy="35.6" r=".49"/>
<circle cx="58.4" cy="132.1" r=".49"/>
<circle cx="78.8" cy="99.1" r=".49"/>
<circle cx="114.3" cy="162.6" r=".49"/>
<circle cx="43.2" cy="165.1" r=".49"/>
<circle cx="58.4" cy="170.2" r=".49"/>
<circle cx="50.8" cy="167.7" r=".49"/>
<circle cx="35.6" cy="162.6" r=".49"/>
<circle cx="99.1" cy="167.7" r=".49"/>
<circle cx="106.7" cy="165.1" r=".49"/>
</g>
<g font-size="2.8">
<text x="49.8" y="72.4">0</text>
<text x="108.2" y="72.4">0</text>
<text x="230.2" y="97.8">0</text>
<text x="115.9" y="133.4">0</text>
<text x="60" y="141">0</text>
<text x="93" y="176.6">0</text>
<text x="37.1" y="186.7">0</text>
<text x="44.7" y="186.7">0</text>
<text x="52.4" y="186.7">0</text>
<text x="60" y="186.7">0</text>
<text x="100.6" y="186.7">0</text>
<text x="108.2" y="186.7">0</text>
<text x="115.9" y="186.7">0</text>
</g>
<g font-size="2.3">
<text x="147.4" y="14.1">V_REGBAT</text>
<text x="251.5" y="12.3">V_ACDC</text>
<text x="155" y="22.2">(14V@1.5A)</text>
<text x="215.9" y="22.2">700KHz SWITCHING</text>
<text x="17.8" y="27.5">V_UPS</text>
<text x="88.9" y="27.5">5V</text>
<text x="215.9" y="24.5">1.5A@14V OUTPUT</text>
<text x="78.8" y="32.4">5V@500mA</text>
<text x="257.3" y="40.2">GND_PWR</text>
<text x="63" y="42.7">1</text>
<text x="85.6" y="42.7">3</text>
<text x="225.6" y="45.2">5</text>
<text x="225.6" y="47.8">6</text>
<text x="225.6" y="42.7">8</text>
<text x="243.1" y="42.7">1</text>
<text x="243.1" y="45.2">2</text>
<text x="243.1" y="47.8">3</text>
<text x="73.2" y="51.4" transform="rotate(-90 73.2 51.4)">2</text>
<text x="243.1" y="50.3">4</text>
<text x="132.9" y="55.5">GND_PWR</text>
<text x="230.6" y="59" transform="rotate(-90 230.6 59)">7</text>
<text x="233.2" y="59" transform="rotate(-90 233.2 59)">9</text>
<text x="145.6" y="75.8">GND_PWR</text>
<text x="165.9" y="75.8">GND_PWR</text>
<text x="181.1" y="75.8">GND_PWR</text>
<text x="257.3" y="75.8">GND_PWR</text>
<text x="25.4" y="88.5">5V</text>
<text x="86.4" y="88.5">3V3</text>
<text x="47.8" y="96">3</text>
<text x="70.4" y="96">2</text>
<text x="70.4" y="98.6">4</text>
<text x="58.3" y="109.8" transform="rotate(-90 58.3 109.8)">1</text>
<text x="190.5" y="110.6">V_REGBAT</text>
<text x="243.9" y="111.3">13V_P</text>
<text x="202.7" y="124">1</text>
<text x="215.4" y="120.2" transform="rotate(-90 215.4 120.2)">3</text>
<text x="202.7" y="131.6">2</text>
<text x="227.9" y="126.5">5</text>
<text x="220.5" y="140.3" transform="rotate(-90 220.5 140.3)">4</text>
<text x="71.2" y="157.1">[SUPPLY_TEST]</text>
<text x="18.3" y="163.2">V_ACDC</text>
<text x="20.4" y="165.7">V_UPS</text>
<text x="68.1" y="162.1">1</text>
<text x="68.1" y="164.6">3</text>
<text x="68.1" y="167.1">5</text>
<text x="80.6" y="162.1">2</text>
<text x="80.6" y="164.6">4</text>
<text x="80.6" y="167.1">6</text>
<text x="122" y="163.2">3V3</text>
<text x="122" y="165.7">5V</text>
<text x="15.8" y="170.8">V_REGBAT</text>
<text x="16.3" y="168.2">V_DEVICE</text>
<text x="68.1" y="169.7">7</text>
<text x="80.6" y="169.7">8</text>
<text x="122" y="168.2">13V_P</text>
<text x="239.6" y="169.8">GND_PWR</text>
<text x="203" y="191.6">Title</text>
<text x="213.2" y="194.1">POWER_SUPPLY</text>
<text x="203" y="199.2">Size</text>
<text x="204.5" y="201.8">A4</text>
<text x="213.1" y="199.2">Document Number</text>
<text x="213.2" y="201.8">PCB\22-301-0</text>
<text x="286.8" y="199.2">Rev</text>
<text x="289.4" y="201.8">00</text>
<text x="203" y="206.8">Date:</text>
<text x="216.2" y="206.8">Monday, October 24, 2022</text>
<text x="253.8" y="206.8">Sheet</text>
<text x="266.5" y="206.8">9</text>
<text x="274.1" y="206.8">of</text>
<text x="281.7" y="206.8">14</text>
</g>
<g font-size="2.3" fill="#000080">
<text x="269" y="27.5">C54</text>
<text x="269" y="29.8">4u7</text>
<text x="68.6" y="35.1">U37</text>
<text x="94" y="32.6">TP2</text>
<text x="205.3" y="32.6">22uH</text>
<text x="207.1" y="30.1">L17</text>
<text x="229.7" y="32.6">100nF</text>
<text x="230.7" y="30.1">C55</text>
<text x="240.8" y="32.6">TPS54540</text>
<text x="242.1" y="30.1">U38</text>
<text x="255.6" y="30.1">L18</text>
<text x="255.6" y="33.1">8.2uH</text>
<text x="31.8" y="37.7">L19</text>
<text x="66.1" y="37.7">TSR 0.5-2450</text>
<text x="31.8" y="46.6">8.2uH</text>
<text x="110.8" y="47.8">R90</text>
<text x="142.3" y="42.8">C56</text>
<text x="142.3" y="45.3">100nF</text>
<text x="156.5" y="45.3">R88</text>
<text x="162.6" y="47.8">C57</text>
<text x="172.8" y="47.8">C58</text>
<text x="190.5" y="42.8">R89</text>
<text x="190.5" y="45.3">100K</text>
<text x="200.7" y="47.8">MBRA340T3G</text>
<text x="203.2" y="45.3">D4</text>
<text x="10.2" y="52.9">C59</text>
<text x="25.2" y="52.9">C60</text>
<text x="53.1" y="52.9">C61</text>
<text x="83.9" y="50.4">C62</text>
<text x="83.9" y="52.9">2u2F</text>
<text x="99.1" y="52.9">C63</text>
<text x="110.8" y="50.9">2K2</text>
<text x="156.5" y="48.3">5K7</text>
<text x="162.6" y="50.4">33uF</text>
<text x="172.8" y="50.4">33uF</text>
<text x="190.5" y="52.9">R91</text>
<text x="259.1" y="50.4">C64</text>
<text x="259.1" y="52.9">2u2F</text>
<text x="269.3" y="50.4">C65</text>
<text x="269.3" y="52.9">2u2F</text>
<text x="10.2" y="55.5">100nF</text>
<text x="25.2" y="55.2">4u7</text>
<text x="53.1" y="55.2">4u7</text>
<text x="99.1" y="55.5">100nF</text>
<text x="113.3" y="58">DL12</text>
<text x="157.5" y="55.5">DL11</text>
<text x="157.5" y="58">VERDE</text>
<text x="190.5" y="55.5">68K</text>
<text x="213.2" y="57.5">30K9</text>
<text x="280.5" y="58">100nF</text>
<text x="281.5" y="55.5">C68</text>
<text x="113.3" y="61">VERDE</text>
<text x="190.5" y="65.6">R94</text>
<text x="200.2" y="60.5">C66</text>
<text x="200.5" y="63.1">2n7F</text>
<text x="212.9" y="60">R92</text>
<text x="218.5" y="63.1">C67</text>
<text x="218.5" y="65.6">47pF</text>
<text x="190.5" y="68.2">10K2</text>
<text x="243.9" y="68.2">R93</text>
<text x="243.9" y="70.7">140K</text>
<text x="223.6" y="80.9">R95</text>
<text x="223.6" y="83.4">680R</text>
<text x="235" y="82.1">U39</text>
<text x="99.1" y="88.5">TP3</text>
<text x="53.4" y="91">U40</text>
<text x="53.4" y="93.6">NCP1117ST33T3G</text>
<text x="236.3" y="97.6">CPC1017N</text>
<text x="104.2" y="106.3">C73</text>
<text x="116.9" y="103.7">R96</text>
<text x="116.9" y="106.3">680R</text>
<text x="20.4" y="108.8">C69</text>
<text x="20.4" y="111.3">4u7</text>
<text x="40.7" y="108.8">C70</text>
<text x="40.7" y="111.3">4u7</text>
<text x="71.2" y="108.8">C71</text>
<text x="71.2" y="111.3">4u7</text>
<text x="91.5" y="108.8">C72</text>
<text x="91.5" y="111.3">4u7</text>
<text x="104.2" y="108.8">100nF</text>
<text x="256.6" y="113.9">TP4</text>
<text x="120.9" y="116.4">DL13</text>
<text x="120.9" y="119.5">VERDE</text>
<text x="66.1" y="124">TP5</text>
<text x="207.6" y="120.5">U41</text>
<text x="188" y="126.6">C74</text>
<text x="188" y="129.1">2u2F</text>
<text x="237.8" y="134.2">R97</text>
<text x="237.8" y="137.2">10K</text>
<text x="249" y="134.2">C75</text>
<text x="249" y="136.7">2u2F</text>
<text x="263.2" y="134.2">R98</text>
<text x="263.2" y="137.2">5K7</text>
<text x="200.7" y="139.3">MIC5205YM5</text>
<text x="236.3" y="149.4">C76</text>
<text x="264.2" y="144.4">DL14</text>
<text x="264.2" y="146.9">VERDE</text>
<text x="71.2" y="152">J15</text>
<text x="71.2" y="154.5">HEADER 4x2</text>
<text x="211.4" y="152">R99</text>
<text x="211.6" y="155">95K3</text>
<text x="236.3" y="152">470pF</text>
<text x="33.1" y="190.1">C115</text>
<text x="40.7" y="190.1">C116</text>
<text x="48.3" y="190.1">C117</text>
<text x="55.9" y="190.1">C118</text>
<text x="96.6" y="190.1">C119</text>
<text x="104.2" y="190.1">C120</text>
<text x="111.8" y="190.1">C121</text>
<text x="33.1" y="192.6">100nF 100nF 100nF 100nF</text>
<text x="96.6" y="192.6">100nF 100nF 100nF</text>
</g>
<g font-size="2.3" fill="#004080">
<text x="67.4" y="44.3">VIN</text>
<text x="71.2" y="47.8">GND</text>
<text x="76.2" y="44.3">VOUT</text>
<text x="229.9" y="46.8">fb</text>
<text x="229.9" y="44.3">sw</text>
<text x="235.6" y="44.3">boot</text>
<text x="237.2" y="46.8">vin</text>
<text x="229.9" y="49.4">cmp</text>
<text x="237.6" y="49.4">en</text>
<text x="238.7" y="51.9">rt</text>
<text x="232.2" y="54.7" transform="rotate(-90 232.2 54.7)">gnd</text>
<text x="234.8" y="54.7" transform="rotate(-90 234.8 54.7)">pad</text>
<text x="52.1" y="97.6">Vin</text>
<text x="62.9" y="100.2">TAB</text>
<text x="63.3" y="97.6">3V3</text>
<text x="59.5" y="105.5" transform="rotate(-90 59.5 105.5)">GND</text>
<text x="207.1" y="125.6">IN</text>
<text x="215.9" y="124">ENA</text>
<text x="220" y="128.1">OUT</text>
<text x="207.1" y="133.2">GND</text>
<text x="221" y="136.7">ADJ</text>
</g>
<g font-size="2.3" fill="#f00">
<text x="213.9" y="50.3">fbk</text>
<text x="180.9" y="60.5">fbk</text>
<text x="192.3" y="87.2">uC_DISABLE_CHARGE</text>
</g>
<g font-size="1.8">
<text x="17.1" y="1.9">10</text>
<text x="46.3" y="1.9">9</text>
<text x="75.5" y="1.9">8</text>
<text x="104.7" y="1.9">7</text>
<text x="133.9" y="1.9">6</text>
<text x="163.1" y="1.9">5</text>
<text x="192.2" y="1.9">4</text>
<text x="221.4" y="1.9">3</text>
<text x="250.6" y="1.9">2</text>
<text x="279.8" y="1.9">1</text>
<text x=".7" y="24.6">E</text>
<text x="295.1" y="24.6">E</text>
<text x=".7" y="65.6">D</text>
<text x="295.1" y="65.6">D</text>
<text x=".7" y="106.5">C</text>
<text x="295.1" y="106.5">C</text>
<text x=".7" y="147.4">B</text>
<text x="295.1" y="147.4">B</text>
<text x=".7" y="188.4">A</text>
<text x="295.1" y="188.4">A</text>
<text x="17.1" y="209.2">10</text>
<text x="46.3" y="209.2">9</text>
<text x="75.5" y="209.2">8</text>
<text x="104.7" y="209.2">7</text>
<text x="133.9" y="209.2">6</text>
<text x="163.1" y="209.2">5</text>
<text x="192.2" y="209.2">4</text>
<text x="221.4" y="209.2">3</text>
<text x="250.6" y="209.2">2</text>
<text x="279.8" y="209.2">1</text>
</g>
</svg>
